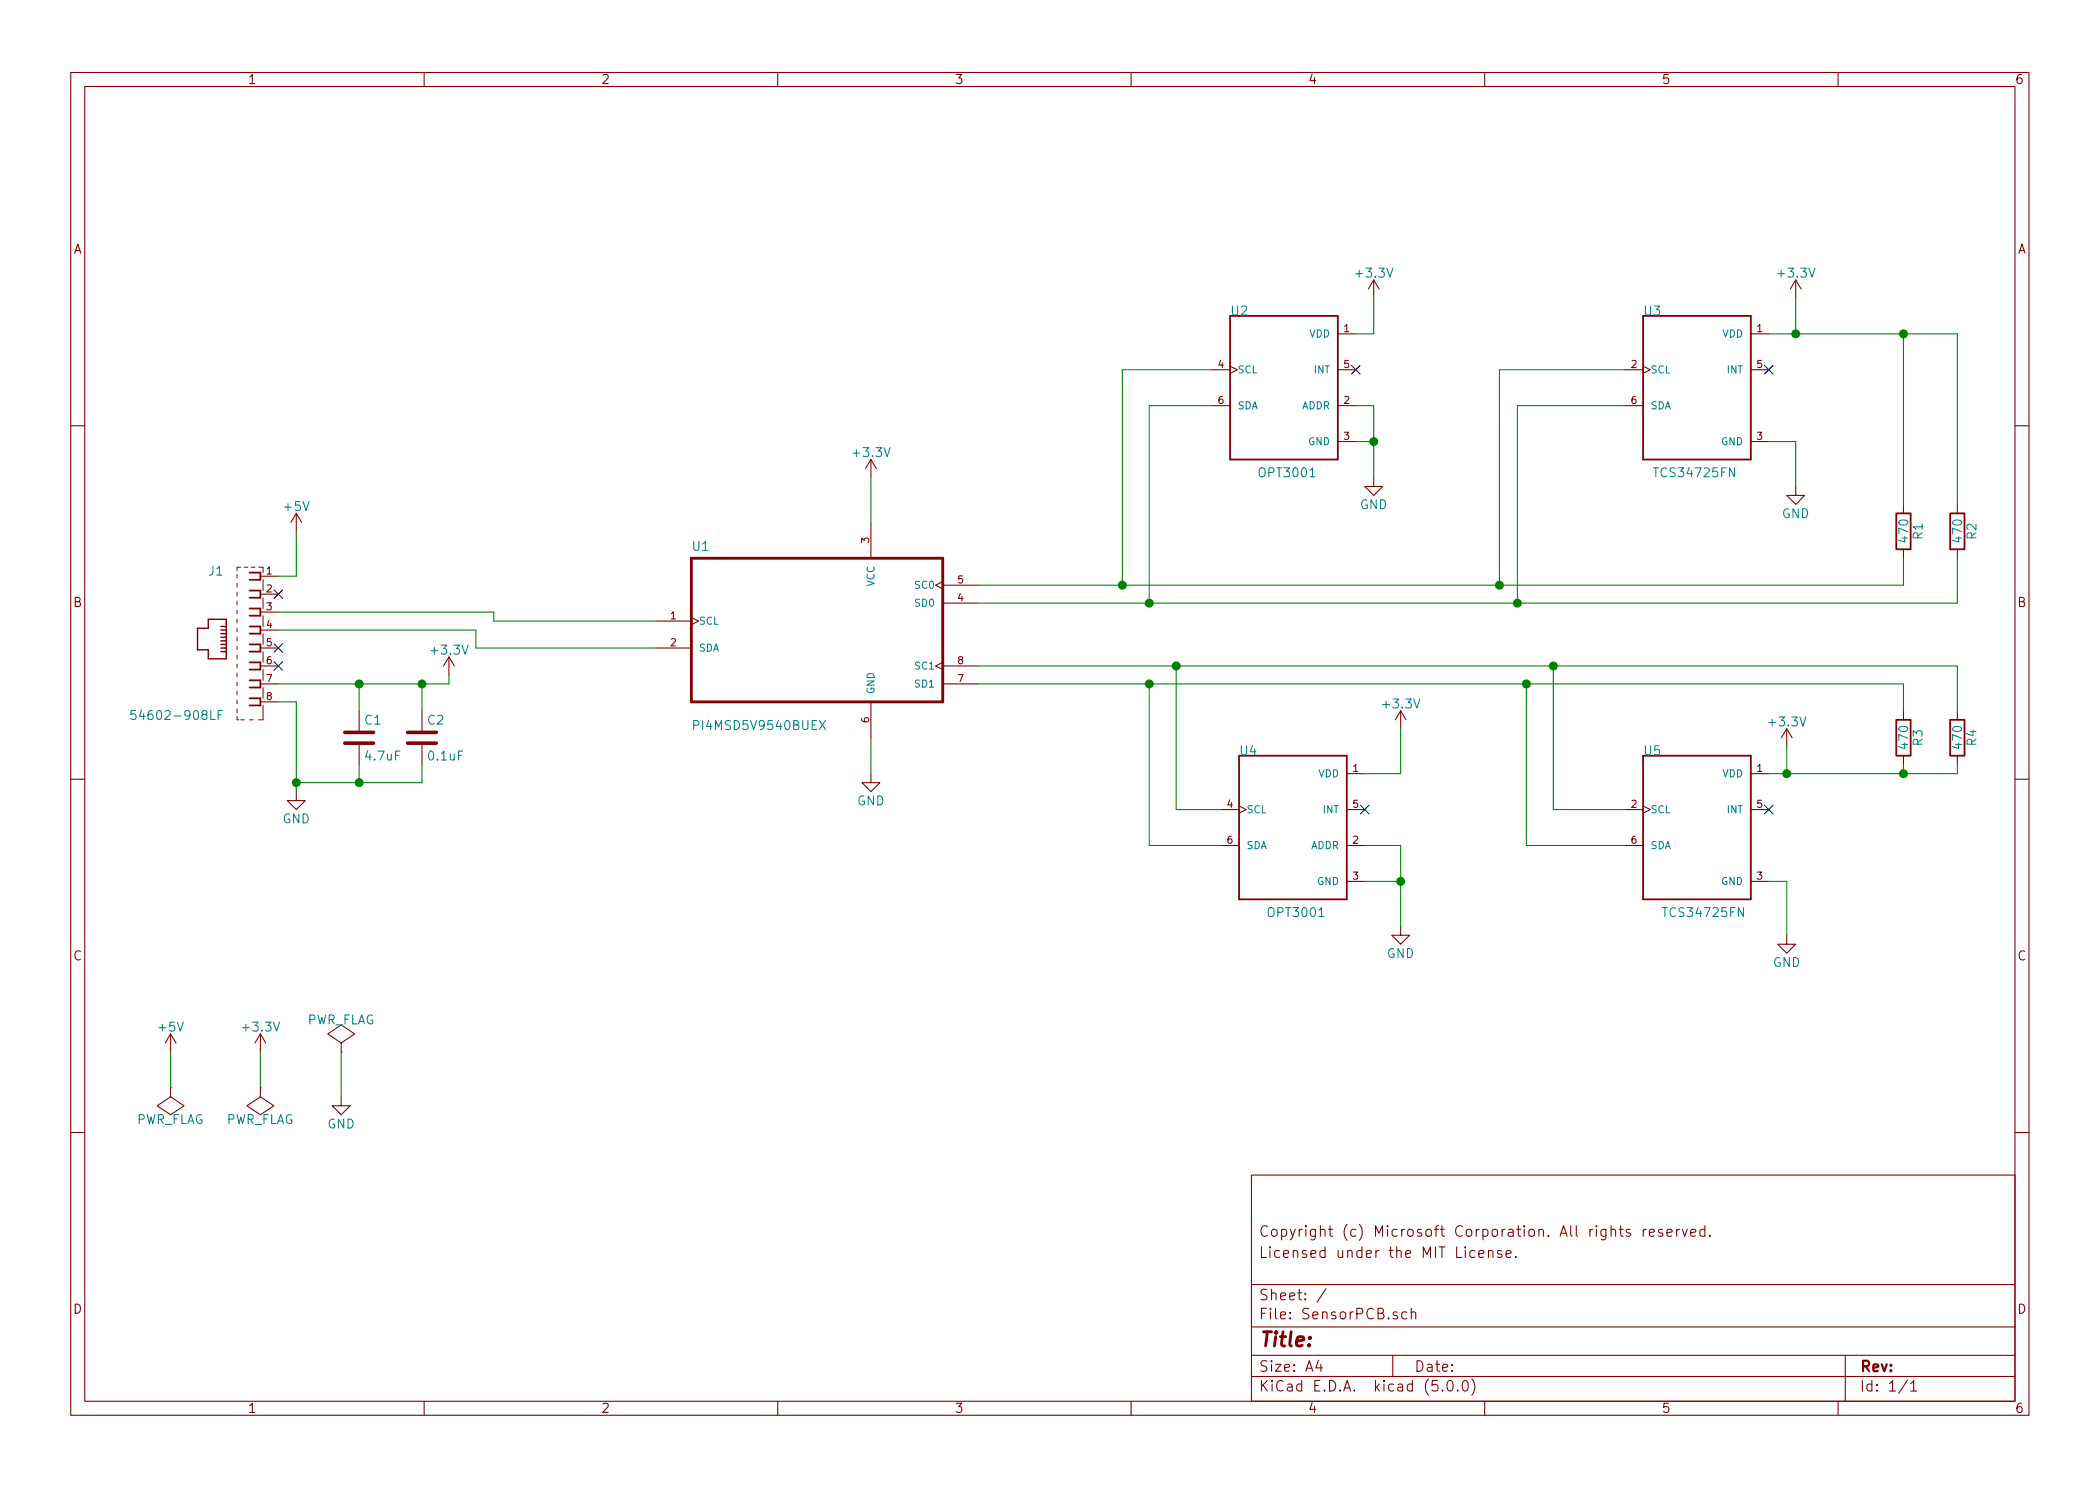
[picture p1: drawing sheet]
<svg xmlns="http://www.w3.org/2000/svg" width="297mm" height="210mm" viewBox="0 0 297 210" stroke-linecap="round" stroke-linejoin="round" font-family="sans-serif">
<g fill="none" stroke="#840000" stroke-width=".15">
<path d="M10 10.3h277v189.9h-277zM12 12.2h273v186.1h-273zM60 10.3v1.9M110 10.3v1.9M160 10.3v1.9M210 10.3v1.9M260 10.3v1.9M194.3 39.6l-.8 1.3M194.3 39.6v2.6M194.3 39.6l.8 1.3M254 39.6l-.8 1.3M254 39.6v2.6"/>
<path d="M254 39.6l.8 1.3M171.4 52.3h2.6M171.4 57.4h2.6M174 51.8l1 .5-1 .5M189.2 47.2h2.6M189.2 52.3h2.6M189.2 57.4h2.6M229.9 52.3h2.5M229.9 57.4h2.5M232.4 51.8l1 .5-1 .5M247.6 47.2h2.6M247.6 52.3h2.6"/>
<path d="M10 60.2h2M41.9 72.6l-.8 1.3M41.9 72.6v2.6M41.9 72.6l.8 1.3M123.2 65v2.6M123.2 73.9v5.1M123.2 65l-.8 1.3M123.2 65l.8 1.3M189.2 62.5h2.6M194.3 67.6v1.2h1.3l-1.3 1.3-1.3-1.3h1.3M247.6 62.5h2.6M254 68.8v1.3h1.3l-1.3 1.3-1.3-1.3h1.3"/>
<path d="M269.2 71.4v1.2M269.2 77.7v1.3M276.9 71.4v1.2M276.9 77.7v1.3M285 60.2h2M36.8 91.7h2.6M36.8 96.8h2.6M36.8 94.2h2.6M36.8 81.5h2.6M36.8 84.1h2.6M36.8 86.6h2.6M36.8 89.1h2.6"/>
<path d="M36.8 99.3h2.6M63.5 93l-.8 1.2M63.5 93v2.5M63.5 93l.8 1.2M92.7 87.9h5.1M92.7 91.7h5.1M97.8 87.4l1 .5-1 .5M123.2 99.3v5.1M133.3 82.3l-1 .5 1 .5M133.3 93.7l-1 .5 1 .5M133.3 85.3h5.1M133.3 82.8h5.1"/>
<path d="M133.3 96.8h5.1M133.3 94.2h5.1M10 110.3h2M41.9 112v1.3h1.3l-1.3 1.2-1.3-1.2h1.3M50.8 100.6v2.8M50.8 105.4v2.8M59.7 100.6v2.8M59.7 105.4v2.8M123.2 109.5v1.2h1.3l-1.3 1.3-1.3-1.3h1.3M172.7 114.5h2.6M172.7 119.6h2.6M175.3 114l1 .5-1 .6"/>
<path d="M190.5 109.5h2.5M190.5 114.5h2.5M190.5 119.6h2.5M198.1 100.6l-.7 1.2M198.1 100.6v2.5M198.1 100.6l.8 1.2M229.9 114.5h2.5M229.9 119.6h2.5M232.4 114l1 .5-1 .6M247.6 109.5h2.6M247.6 114.5h2.6M252.7 103.1l-.7 1.3"/>
<path d="M252.7 103.1v2.6M252.7 103.1l.8 1.3M269.2 100.6v1.2M269.2 106.9v1.3M276.9 100.6v1.2M276.9 106.9v1.3M285 110.3h2M190.5 124.7h2.5M198.1 131.1v1.2h1.3l-1.3 1.3-1.3-1.3h1.3M247.6 124.7h2.6M252.7 132.3v1.3h1.3l-1.3 1.3-1.2-1.3h1.2M24.1 153.9v1.3l1.9 1.3-1.9 1.2-1.9-1.2 1.9-1.3"/>
<path d="M24.1 153.9h.1M24.1 146.3l-.7 1.3M24.1 146.3v2.5M24.1 146.3l.8 1.3M36.8 153.9v1.3l1.9 1.3-1.9 1.2-1.9-1.2 1.9-1.3M36.8 153.9h.1M36.8 146.3l-.7 1.3M36.8 146.3v2.5M36.8 146.3l.8 1.3M48.3 147.6l1.9-1.3-1.9-1.3-1.9 1.3 1.9 1.3v1.2M48.3 148.8h.1M48.3 155.2v1.3h1.2l-1.2 1.2-1.3-1.2h1.3"/>
<path d="M10 160.2h2M177 166.3h108v32h-108zM209.2 177.4l.7-.1-.1-.3-.4-.1-.2 .2v.7l.2 .1 .4-.1M210.5 177.1a.38 .38 0 0 1 .7 0v.8M210.5 176.9v1M212.4 177a.37 .37 0 0 0-.6 .1v.1a.54 .54 0 0 0 .6 .3l.1 .1-.1 .2-.2 .1-.4-.1M213 177.4l.7-.1v-.3l-.4-.1-.3 .2 .1 .7 .2 .1 .4-.1M214.4 177.8v.1l-.1-.1h.1v.1M229 173.9h.6M229.2 173.4v1.3l.2 .2h.2M230.6 174l-.4-.1-.2 .3a.48 .48 0 0 0 .6 .3l.1 .1-.1 .2-.1 .1-.5-.1M232.4 173.9v1"/>
<path d="M232.9 173.9l-.3 .1-.2 .2M233.3 174.4l.7-.1-.1-.3-.4-.1-.2 .2 .1 .7 .1 .1 .4-.1M235.2 174l-.4-.1-.2 .1v.2a.48 .48 0 0 0 .6 .3v.1v.2l-.2 .1-.4-.1M235.8 174.4l.7-.1-.1-.3-.4-.1-.2 .2 .1 .7 .1 .1 .4-.1M237.2 173.9v1M237.6 173.9l-.3 .1-.1 .2M237.9 173.9l.4 1 .4-1M239.1 174.4l.8-.1-.1-.3-.4-.1-.3 .2 .1 .7 .2 .1 .4-.1M241.1 174l-.4-.1-.3 .3 .1 .6 .2 .1 .4-.1M241.1 173.4v1.5M241.9 174.8v.1l-.1-.1h.1v.1M285 160.2h2"/>
<path d="M60 198.3v1.9M110 198.3v1.9M160 198.3v1.9M177 194.8h108M177 191.8h108M177 187.8h108M177 181.8h108M186.5 192.5l-.4 1h1M186.8 193v1M187.6 182.3l-1.3 2M197 191.8v3M199 185.7a.53 .53 0 0 0-.7 0v.8a.53 .53 0 0 0 .7 0"/>
<path d="M199.6 185.7a.38 .38 0 0 1 .7 .1v.8M199.6 185.1v1.5M204 196.7h.1l-.1 .1v-.1v.1M204.8 195.5a.35 .35 0 0 1 .4-.2 .35 .35 0 0 1 .3 .3 .78 .78 0 0 1-.4 1.2 .87 .87 0 0 1-.3-1.3zM206.2 196.7v.1l-.1-.1h.1v.1M207 195.4a.37 .37 0 0 1 .6 .2l.1 .3a.72 .72 0 0 1-.4 .9l-.3-.1a1.26 1.26 0 0 1 0-1.3zM208.2 195.1a1.71 1.71 0 0 1 0 2.3M210 198.3v1.9M260 198.3v1.9M261 191.8v6.5M269.8 195.2l-1.2 2M270.3 195.8l.3-.3 .1-.2v1.5"/>
<path d="M270.3 196.8h.8"/>
</g>
<g fill="none" stroke="#840000" stroke-width=".25">
<path d="M174 44.7h15.2v20.3h-15.2zM232.4 44.7h15.2v20.3h-15.2zM268.2 72.6h2.1v5.1h-2.1zM275.8 72.6h2.1v5.1h-2.1zM35.3 98.8h1.5v1h-1.5M35.3 81h1.5v1h-1.5M35.3 83.6h1.5v1h-1.5M35.3 86.1h1.5v1h-1.5M35.3 88.6h1.5v1.1h-1.5M35.3 91.2h1.5v1h-1.5M35.3 93.7h1.5v1h-1.5M35.3 96.3h1.5v1h-1.5"/>
<path d="M175.3 106.9h15.2v20.3h-15.2zM232.4 106.9h15.2v20.3h-15.2zM268.2 101.8h2.1v5.1h-2.1zM275.8 101.8h2.1v5.1h-2.1z"/>
</g>
<path d="M97.8 79h35.5v20.3h-35.5z" fill="none" stroke="#840000" stroke-width=".41"/>
<path d="M19.2 100.5h-.6l-.1 .6 .2-.1h.3l.3 .3v.3l-.3 .2h-.3l-.2-.1M30.9 101.1h.4M31.4 100.5h-.5v1.3M98.1 102.6h.6a.34 .34 0 0 0 .2-.4 .34 .34 0 0 0-.3-.3h-.5v1.3M115.9 101.9l.9 1.3M116.8 101.9l-.9 1.3" fill="none" stroke="#008484" stroke-width=".15"/>
<g fill="none" stroke="#840000" stroke-width=".14">
<path d="M33.5 81.3v.5M33.5 82.5v.6M33.5 83.8v.5M33.5 85.1v.5M33.5 86.4v.5M33.5 87.6v.5M33.5 88.9v.5M33.5 90.2v.5M33.5 91.4v.5M33.5 92.7v.5M33.5 94v.5M33.5 95.2v.6"/>
<path d="M33.5 96.5v.5M33.5 97.8v.5M33.5 99.1v.5M34 80.3h-.5v.5M34.5 80.3h.6M35.6 80.3h.5M36.6 80.3h.6v.7M37.2 99.8v2h-.6M37.2 82v1.6M37.2 84.6v1.5M37.2 87.1v1.5M37.2 89.7v1.5"/>
<path d="M37.2 92.2v1.5M37.2 94.7v1.6M37.2 97.3v1.5M33.5 101.3v.5h.3M33.5 100.3v.5M34 101.8h.5M35.3 101.8h.5"/>
</g>
<path d="M27.9 88.9h1.6v-1.3h2.5v5.6h-2.5v-1.3h-1.6zM31.2 92.2h.8M31.2 91.7h.8M31.2 91.2h.8M31.2 90.7h.8M31.2 90.2h.8M31.2 89.7h.8M31.2 89.1h.8M31.2 88.6h.8" fill="none" stroke="#840000" stroke-width=".2"/>
<g fill="none" stroke="#008400" stroke-width=".15">
<path d="M171.4 52.3h-12.7v30.5M171.4 57.4h-8.8v27.9M191.8 57.4h2.5v10.2M194.3 42.2v5h-2.5M229.9 52.3h-17.8v30.5M229.9 57.4h-15.3v27.9M250.2 47.2h26.7v24.2M254 42.2v5M269.2 47.2v24.2M41.9 75.2v6.3h-2.5M123.2 67.6v6.3M191.8 62.5h2.5"/>
<path d="M250.2 62.5h3.8v6.3M269.2 79v3.8h-130.8M276.9 79v6.3h-138.5M39.4 86.6h30.4v1.3h22.9M39.4 89.1h27.9v2.6h25.4M39.4 99.3h2.5v12.7M50.8 96.8v3.8M59.7 96.8v3.8M63.5 95.5v1.3h-24.1M138.4 96.8h130.8v3.8M138.4 94.2h138.5v6.4M162.6 96.8v22.8h10.1"/>
<path d="M166.4 94.2v20.3h6.3M215.9 96.8v22.8h14M219.7 94.2v20.3h10.2M50.8 108.2v2.5M59.7 108.2v2.5h-17.8M123.2 104.4v5.1M193 119.6h5.1v11.5M198.1 103.1v6.4h-5.1M252.7 105.7v3.8M269.2 108.2v1.3M276.9 108.2v1.3h-26.7M193 124.7h5.1"/>
<path d="M250.2 124.7h2.5v7.6M24.1 148.8v5.1M36.8 148.8v5.1M48.3 148.8v6.4"/>
</g>
<g fill="#008400" stroke="#008400" stroke-width=".25">
<circle cx="158.8" cy="82.8" r=".51"/>
<circle cx="162.6" cy="85.3" r=".51"/>
<circle cx="162.6" cy="96.8" r=".51"/>
<circle cx="166.4" cy="94.2" r=".51"/>
<circle cx="198.1" cy="124.7" r=".51"/>
<circle cx="194.3" cy="62.5" r=".51"/>
<circle cx="214.6" cy="85.3" r=".51"/>
<circle cx="212.1" cy="82.8" r=".51"/>
<circle cx="254" cy="47.2" r=".51"/>
<circle cx="269.2" cy="47.2" r=".51"/>
<circle cx="219.7" cy="94.2" r=".51"/>
<circle cx="215.9" cy="96.8" r=".51"/>
<circle cx="252.7" cy="109.5" r=".51"/>
<circle cx="269.2" cy="109.5" r=".51"/>
<circle cx="59.7" cy="96.8" r=".51"/>
<circle cx="50.8" cy="96.8" r=".51"/>
<circle cx="41.9" cy="110.7" r=".51"/>
<circle cx="50.8" cy="110.7" r=".51"/>
</g>
<path d="M48.8 105.2h4M48.8 103.6h4M57.7 105.2h4M57.7 103.6h4" fill="none" stroke="#840000" stroke-width=".51"/>
<g fill="none" stroke="#000084" stroke-width=".15">
<path d="M191.2 51.7l1.2 1.2M192.4 51.7l-1.2 1.2M249.6 51.7l1.2 1.2M250.8 51.7l-1.2 1.2M38.8 93.6l1.2 1.2M38.8 91.1l1.2 1.2M38.8 83.5l1.2 1.2M40 93.6l-1.2 1.2M40 91.1l-1.2 1.2M40 83.5l-1.2 1.2M192.4 113.9l1.2 1.3M193.6 113.9l-1.2 1.3"/>
<path d="M249.6 113.9l1.2 1.3M250.8 113.9l-1.2 1.3"/>
</g>
<text font-size="2.8" fill="#840000" x="178" y="190.5">Title:</text>
<g font-size="2.1" fill="#840000">
<text x="178" y="178">Licensed under the MIT License.</text>
<text x="178" y="175">Copyright (c) Microsoft Corporation. All rights reserved.</text>
<text x="178" y="184">Sheet: /</text>
<text x="178" y="186.7">File: SensorPCB.sch</text>
<text x="178" y="196.9">KiCad E.D.A. kicad (5.0.0)</text>
<text x="178" y="194.1">Size: A4</text>
<text x="200" y="194.1">Date:</text>
<text x="263" y="194.1">Rev:</text>
<text x="263" y="196.9">Id: 1/1</text>
</g>
<g font-size="1.8" fill="#840000">
<text x="35" y="11.9">1</text>
<text x="85" y="11.9">2</text>
<text x="135" y="11.9">3</text>
<text x="185" y="11.9">4</text>
<text x="235" y="11.9">5</text>
<text x="285" y="11.9">6</text>
<text x="10.4" y="35.9">A</text>
<text x="285.4" y="35.9">A</text>
<text x="10.4" y="85.9">B</text>
<text x="285.4" y="85.9">B</text>
<text x="10.4" y="135.9">C</text>
<text x="285.4" y="135.9">C</text>
<text x="10.4" y="185.9">D</text>
<text x="285.4" y="185.9">D</text>
<text x="35" y="199.9">1</text>
<text x="85" y="199.9">2</text>
<text x="135" y="199.9">3</text>
<text x="185" y="199.9">4</text>
<text x="235" y="199.9">5</text>
<text x="285" y="199.9">6</text>
</g>
<g font-size="1.8" fill="#008484">
<text x="192" y="39.3">+3.3V</text>
<text x="251.7" y="39.3">+3.3V</text>
<text x="174.2" y="44.6">U2</text>
<text x="232.6" y="44.6">U3</text>
<text x="120.9" y="64.7">+3.3V</text>
<text x="178.3" y="67.5">OPT3001</text>
<text x="234.3" y="67.5">TCS34725FN</text>
<text x="40.3" y="72.3">+5V</text>
<text x="98" y="77.9">U1</text>
<text x="192.4" y="72.1">GND</text>
<text x="252" y="73.3">GND</text>
<text x="269.9" y="76.6" transform="rotate(-90 269.9 76.6)">470</text>
<text x="272" y="76.3" transform="rotate(-90 272 76.3)">R1</text>
<text x="277.5" y="76.6" transform="rotate(-90 277.5 76.6)">470</text>
<text x="279.6" y="76.3" transform="rotate(-90 279.6 76.3)">R2</text>
<text x="29.6" y="81.5">J1</text>
<text x="61.2" y="92.6">+3.3V</text>
<text x="19.7" y="101.9">54602-908LF</text>
<text x="195.8" y="100.2">+3.3V</text>
<text x="51.6" y="102.5">C1</text>
<text x="51.8" y="107.6">4.7uF</text>
<text x="60.5" y="102.5">C2</text>
<text x="60.7" y="107.6">0.1uF</text>
<text x="98.6" y="103.3">PI4MSD5V9540BUEX</text>
<text x="175.5" y="106.9">U4</text>
<text x="232.6" y="106.9">U5</text>
<text x="250.4" y="102.8">+3.3V</text>
<text x="269.9" y="105.8" transform="rotate(-90 269.9 105.8)">470</text>
<text x="272" y="105.5" transform="rotate(-90 272 105.5)">R3</text>
<text x="277.5" y="105.8" transform="rotate(-90 277.5 105.8)">470</text>
<text x="279.6" y="105.5" transform="rotate(-90 279.6 105.5)">R4</text>
<text x="121.2" y="114">GND</text>
<text x="40" y="116.5">GND</text>
<text x="179.6" y="129.8">OPT3001</text>
<text x="235.6" y="129.8">TCS34725FN</text>
<text x="196.2" y="135.6">GND</text>
<text x="250.8" y="136.8">GND</text>
<text x="22.5" y="146">+5V</text>
<text x="34.5" y="146">+3.3V</text>
<text x="43.3" y="145">PWR_FLAG</text>
<text x="19.2" y="159">PWR_FLAG</text>
<text x="31.9" y="159">PWR_FLAG</text>
<text x="46.3" y="159.7">GND</text>
</g>
<g font-size="1.4" fill="#008484">
<text x="185.2" y="47.7">VDD</text>
<text x="243.6" y="47.7">VDD</text>
<text x="175" y="52.8">SCL</text>
<text x="185.9" y="52.8">INT</text>
<text x="233.4" y="52.8">SCL</text>
<text x="244.3" y="52.8">INT</text>
<text x="175" y="57.9">SDA</text>
<text x="184.1" y="57.9">ADDR</text>
<text x="233.4" y="57.9">SDA</text>
<text x="185.1" y="63">GND</text>
<text x="243.5" y="63">GND</text>
<text x="123.7" y="83" transform="rotate(-90 123.7 83)">VCC</text>
<text x="129.6" y="83.3">SC0</text>
<text x="98.8" y="88.4">SCL</text>
<text x="129.6" y="85.8">SD0</text>
<text x="98.8" y="92.2">SDA</text>
<text x="129.6" y="94.7">SC1</text>
<text x="123.7" y="98.3" transform="rotate(-90 123.7 98.3)">GND</text>
<text x="129.6" y="97.3">SD1</text>
<text x="186.5" y="110">VDD</text>
<text x="243.6" y="110">VDD</text>
<text x="176.3" y="115.1">SCL</text>
<text x="187.2" y="115.1">INT</text>
<text x="233.4" y="115.1">SCL</text>
<text x="244.3" y="115.1">INT</text>
<text x="176.3" y="120.1">SDA</text>
<text x="185.4" y="120.1">ADDR</text>
<text x="186.3" y="125.2">GND</text>
<text x="233.4" y="120.1">SDA</text>
<text x="243.5" y="125.2">GND</text>
</g>
<g font-size="1.4" fill="#840000">
<text x="190.1" y="47">1</text>
<text x="248.5" y="47">1</text>
<text x="172.3" y="52.1">4</text>
<text x="190.1" y="52.1">5</text>
<text x="230.8" y="52.1">2</text>
<text x="248.5" y="52.1">5</text>
<text x="172.3" y="57.1">6</text>
<text x="190.1" y="57.1">2</text>
<text x="230.8" y="57.1">6</text>
<text x="190.1" y="62.2">3</text>
<text x="248.5" y="62.2">3</text>
<text x="122.9" y="76.8" transform="rotate(-90 122.9 76.8)">3</text>
<text x="37.7" y="81.3">1</text>
<text x="37.7" y="83.8">2</text>
<text x="135.5" y="82.5">5</text>
<text x="37.7" y="86.4">3</text>
<text x="37.7" y="88.9">4</text>
<text x="94.9" y="87.6">1</text>
<text x="135.5" y="85.1">4</text>
<text x="37.7" y="91.4">5</text>
<text x="37.7" y="94">6</text>
<text x="94.9" y="91.4">2</text>
<text x="135.5" y="94">8</text>
<text x="37.7" y="96.5">7</text>
<text x="37.7" y="99.1">8</text>
<text x="135.5" y="96.5">7</text>
<text x="122.9" y="102.2" transform="rotate(-90 122.9 102.2)">6</text>
<text x="191.4" y="109.2">1</text>
<text x="248.5" y="109.2">1</text>
<text x="173.6" y="114.3">4</text>
<text x="173.6" y="119.4">6</text>
<text x="191.4" y="114.3">5</text>
<text x="191.4" y="119.4">2</text>
<text x="230.8" y="114.3">2</text>
<text x="230.8" y="119.4">6</text>
<text x="248.5" y="114.3">5</text>
<text x="191.4" y="124.5">3</text>
<text x="248.5" y="124.5">3</text>
</g>
</svg>
